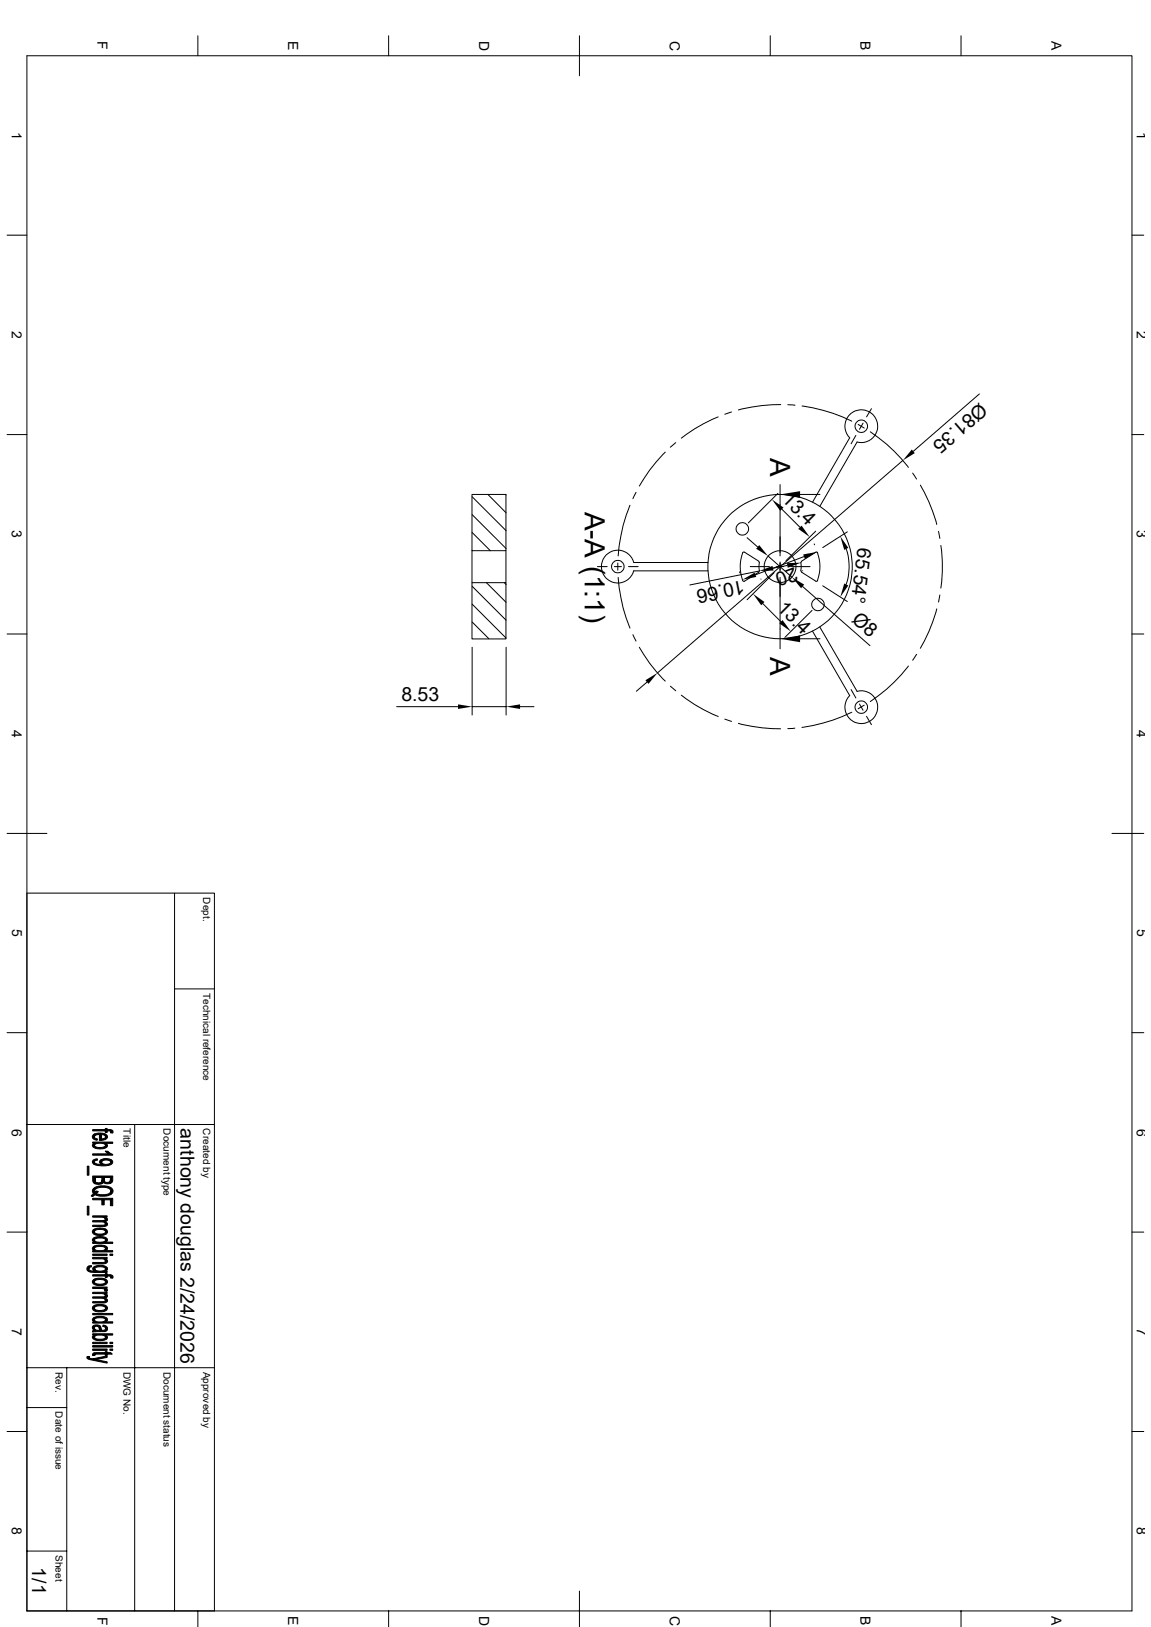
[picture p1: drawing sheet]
<svg xmlns="http://www.w3.org/2000/svg" width="297mm" height="420mm" viewBox="0 0 297 420" stroke-linecap="round" stroke-linejoin="round" font-family="sans-serif">
<g fill="none" stroke="#000" stroke-width=".26">
<path d="M6.9 14.4h285.2v401.4h-285.2zM51.1 9.2v5.2M100.3 9.2v5.2M149.5 9.2v10.4M198.8 9.2v5.2M248 9.2v5.2M1.8 60.7h5.1M292.1 60.7h3M1.8 112.2h5.1M171.7 116.7a41 41 0 0 0-6.7 8.8M174.4 114.3l-1.4 1.1M185.3 107.6a39.1 39.1 0 0 0-9.5 5.5"/>
<path d="M188.8 106.3l-1.8 .6M201.5 104.4a41.6 41.6 0 0 0-11 1.4M203.3 104.5l1.8 .1M207 104.8a42 42 0 0 1 12.8 3.9M220.9 112.4l-1.3 2.2M221.1 114.1a4.2 4.2 0 0 0 5.4-4.5 4.2 4.2 0 0 0-6.1-3.4 4.2 4.2 0 0 0-1.1 6.8l-9.6 16.6M221.1 114.1l-9.6 16.6M221.4 109.6l1.6 .9M222.7 109.2l-.9 1.6M224.6 111.5a40.5 40.5 0 0 1 9.8 9.1M224.9 105.5l-1.3 2.1M233 118.9l-63.3 54.8"/>
<path d="M252.7 101.7l-17 14.8M292.1 112.2h3M121.8 127.6h8.8v14.6h-8.8zM121.8 128.2l8.8 8.8M121.8 132.8l8.8 8.8M121.8 137.5l4.7 4.7M125.9 127.6l4.7 4.8M130.5 127.6l.1 .2M162.6 130.4a40.7 40.7 0 0 0-3.1 13.1M164.1 127.1l-.8 1.6M192.8 138.8l2.7 2.4M200.7 127.3l-7.6 7.7"/>
<path d="M201.3 125.1v18.4M201.8 131.4l4.6 4.7M206.5 127.6h5.1M210.5 137.1l-7.7 7.6M218.7 137.3l-6.4 4.1M235.5 122.1l1 1.6M237.5 125.2a40.4 40.4 0 0 1 4.2 10.2M242.2 137.2l.3 1.8M121.8 142.2v8.2M121.8 150.4h8.8v14.5h-8.8zM121.8 142.1l.1 .1M121.8 151.3l8.8 8.8"/>
<path d="M121.8 156l8.8 8.7M125.5 150.4l5.1 5.1M130.1 150.4l.5 .5M130.6 142.2v8.2M154.2 146.3h2.5M158.5 146.3h1.9M159.4 145.3v1.9M159.5 149.1a40.7 40.7 0 0 0 3.1 13M162.2 146.3h2.5M182.7 145.2h-19.2a4.2 4.2 0 0 0-6.5-2.4 4.2 4.2 0 0 0 0 6.9 4.2 4.2 0 0 0 6.5-2.4l19.2 .1M190.8 147.6l.1 .3M191.6 142.7a9.5 9.5 0 0 0 .3 7.4l3.9-2.4"/>
<path d="M191.6 142.7l.5-.2 3.7 2.4 .1 .3M193.6 146.3h4.9M195.9 147.4l-17.9 3.6M195.9 147.4l-.1 .3M196 145.2v2.1M196.3 149.5h.1M196.8 155.8l4.7 4.7M198.2 143.6l6.2 5.4M199.8 147.8l-7 7M200.4 146.3h1.8M201.3 149.1v18.4M201.3 145.1v2.4"/>
<path d="M203.2 146l-3.7 .7M204 146.3h5M206.6 145.2v2.1M206.7 147.4l.1 .3M206.8 147.7l3.7 2.3 .5-.1M207.1 151.4l17.4 15.3M207.1 147.3v.1M207.5 143.7l-12.6 4.7M209.5 157.6l-7 6.9M210.1 140.4l.1 .2M210.9 142.7a10.5 10.5 0 0 1 0 7.2M211 142.7l-.5-.2-3.7 2.4-.1 .3"/>
<path d="M212.3 151.2l6.4 4.1M218.4 141.7a14.1 14.1 0 0 1 0 9.1M241.7 157.2a40.8 40.8 0 0 1-4.2 10.1M242.5 153.6l-.3 1.8M242.8 140.8a37.6 37.6 0 0 1 0 11M1.8 163.7h5.1M121.8 160.6l4.4 4.3M121.8 167.1v17.5M130.6 167.1v17.5M163.3 163.8l.8 1.7M165 167.1a38.3 38.3 0 0 0 6.7 8.7M167 176.1l-2.8 2.3"/>
<path d="M173 177.1l1.4 1.2M175.8 179.5a38.3 38.3 0 0 0 9.5 5.5M206.5 164.9h5.1M209.7 162.9l9.6 16.6a4.2 4.2 0 0 0 1.1 6.9 4.2 4.2 0 0 0 6.1-3.4 4.2 4.2 0 0 0-5.4-4.5M211.5 161.8l9.6 16.6M219.6 178l1.3 2.2M234.4 171.9a40.5 40.5 0 0 1-9.8 9.2M236.5 168.9l-1 1.5M292.1 163.7h3M102.4 182.4h15.8M121.8 182.4h8.8M134.2 182.4h3.6"/>
<path d="M187 185.6l1.8 .6M190.5 186.7a42.1 42.1 0 0 0 10.9 1.4M205.1 188l-1.8 .1M219.8 183.9a41.7 41.7 0 0 1-12.9 3.8M221.8 181.7l.9 1.6M223 182l-1.6 1M223.6 184.9l1.3 2.2M1.8 215.1h10.3M286.9 215.1h8.2M6.9 230.5h48.4v185.3M45 230.5v185.3M45 255.3h10.3"/>
<path d="M1.8 266.6h5.1M292.1 266.6h3M6.9 290.3h48.4M34.8 290.3v125.5M1.8 318.1h5.1M292.1 318.1h3M6.9 353.1h48.4M17.2 353.1v62.7M1.8 369.5h5.1M6.9 363.3h10.3M292.1 369.5h3M6.9 400.4h10.3"/>
<path d="M51.1 415.8v4.1M100.3 415.8v4.1M149.5 410.7v9.2M198.8 415.8v4.1M248 415.8v4.1"/>
<circle cx="222.3" cy="110" r="1.61"/>
<circle cx="191.6" cy="136.5" r="1.61"/>
<circle cx="159.4" cy="146.3" r="1.61"/>
<circle cx="201.3" cy="146.3" r="18.6"/>
<circle cx="201.3" cy="146.3" r="4.1"/>
<circle cx="211.1" cy="156" r="1.61"/>
<circle cx="222.3" cy="182.5" r="1.61"/>
</g>
<g fill="#000" stroke="#000" stroke-width=".26">
<path d="M24.3 295.1l.1 .6z" fill-rule="evenodd"/>
<path d="M24 293l.3-.3 .1 .9 .7 .4v.3a.92 .92 0 0 1-1-.3 .92 .92 0 0 1-.1-1z" fill-rule="evenodd"/>
<path d="M24 299.5l1-.4 .2 .4-.7 .2-.2 .9a.68 .68 0 0 1-.3-1.1z" fill-rule="evenodd"/>
<path d="M24.3 292.7l1.1-.2 1.5 .1 .3 .2v.7l-.3-.5-.7-.1-.1 1.5h-.4v-1.5l-1 .1-.3 .5z" fill-rule="evenodd"/>
<path d="M26.2 292.9v1.1h.1l.8-.3 .1-.9a.77 .77 0 0 1 .5 .9 .77 .77 0 0 1-.9 .6l-.7 .1z" fill-rule="evenodd"/>
<path d="M24 295.3l.3-.2 .1 .6a2.11 2.11 0 0 0 2.5 .3l.3-.3v-.6a.64 .64 0 0 1 .5 .8 .64 .64 0 0 1-.7 .5l-1.3 .2a1.66 1.66 0 0 1-1.9-1z" fill-rule="evenodd"/>
<path d="M27.2 297.2h.6l.2 .2-.1 .5z" fill-rule="evenodd"/>
<path d="M23.9 291.6h3.3v-.3h.4v.3h1v.6l-.4-.3h-.6v.5h-.4v-.5h-3.3z" fill-rule="evenodd"/>
<path d="M26.1 299.3l.9-.2 1.2 .1 .4 .1v.7a1.44 1.44 0 0 0-2.4 0z" fill-rule="evenodd"/>
<path d="M23.9 294.8h5.2v.3h-1.9v.6a2.28 2.28 0 0 0-2.8-.2v-.4h-.5z" fill-rule="evenodd"/>
<path d="M23.9 297.9h4l.1-.5 1.1 .6v.2h-5.2z" fill-rule="evenodd"/>
<path d="M24.3 299.9a2.03 2.03 0 0 0 2.1 .7v-.3a1.77 1.77 0 0 0 2.2-.3v-.7a.75 .75 0 0 1 .5 .9 .75 .75 0 0 1-.9 .6l-1 .1h-2l-.9-.3z" fill-rule="evenodd"/>
<path d="M28.6 291.6l.5 .2v.7l-.6-.1z" fill-rule="evenodd"/>
<path d="M22.5 301h.4v2.4h-.4z" fill-rule="evenodd"/>
<path d="M22.5 311.4h.4v2.2h-.4z" fill-rule="evenodd"/>
<path d="M24 308.3l.2-.2-.2 .8-.5-.2z" fill-rule="evenodd"/>
<path d="M24.8 307.5l.6 .1-.6 .5z" fill-rule="evenodd"/>
<path d="M24.6 304v.7a.89 .89 0 0 0 .8 .7 .89 .89 0 0 0 .9-.8l-.1 1h-1.6z" fill-rule="evenodd"/>
<path d="M25.8 299.6l.3-.3 .3 1.3-.7-.4z" fill-rule="evenodd"/>
<path d="M23.9 315.1h2.5l.7-.2 .1 1-.4-.4-2.9-.1z" fill-rule="evenodd"/>
<path d="M24.3 317.3l.8-.3 1.6 .1 .5 .1v.8a2.04 2.04 0 0 0-2.6-.4l-.2 .4z" fill-rule="evenodd"/>
<path d="M27.1 314.2l.1 .5z" fill-rule="evenodd"/>
<path d="M23.9 313.9h3.7v.3h-.5v.3l-.8-.3h-2.4z" fill-rule="evenodd"/>
<path d="M27.3 314.2a.58 .58 0 0 1 .4 .7 .58 .58 0 0 1-.6 .4z" fill-rule="evenodd"/>
<path d="M23.9 316.3l3.1-.1 .2-.8a.62 .62 0 0 1 .5 .8 .62 .62 0 0 1-.8 .4h-3z" fill-rule="evenodd"/>
<path d="M24 317.5l.3-.2 .1 .7a2 2 0 0 0 2.6 .3l.2-.2v-.9a.81 .81 0 0 1 .5 1 .81 .81 0 0 1-.9 .6l-.9 .1a1.6 1.6 0 0 1-2.1-1z" fill-rule="evenodd"/>
<path d="M26.9 304v.6a.8 .8 0 0 0 .8 .6 .8 .8 0 0 0 .8-.7v1h-1.3l-.4-.1z" fill-rule="evenodd"/>
<path d="M24.4 307.5l.2 .3 .2-.3 .1 .6 1.6 .3a1.69 1.69 0 0 0 2.1-.9v.9l-1.5 .4h-1.3l-1.4-.4z" fill-rule="evenodd"/>
<path d="M23.9 303.6h5.2v1.2l-.6 .7v-1.5h-1.6l-.1 1.4-.1-.2-.4 .3v-1.5h-1.7l-.1 1.6-.5-.5z" fill-rule="evenodd"/>
<path d="M23.9 309.3h5.2v1.9h-.6v-1.5h-1.6v1.3h-.6v-1.3h-2.4z" fill-rule="evenodd"/>
<path d="M24.1 306.8l1.3-.6h2.2a1.36 1.36 0 0 1 1.5 1.6l-.5 .6v-.9a1.53 1.53 0 0 0-1.9-1h-.5a1.53 1.53 0 0 0-1.8 1v.9l-.2 .3v-.6a.88 .88 0 0 1-.1-1.3z" fill-rule="evenodd"/>
<path d="M22.9 326.8l.7-.1-.1 .4-.4 .1-.2 .3z" fill-rule="evenodd"/>
<path d="M23.9 339h5.2v.4h-5.2z" fill-rule="evenodd"/>
<path d="M24.1 319.6l.2-.2 .1 1.3a.58 .58 0 0 1-.5-.4 .58 .58 0 0 1 .2-.7z" fill-rule="evenodd"/>
<path d="M24.1 321.8l.2-.2 .1 1.2-.6-.4z" fill-rule="evenodd"/>
<path d="M22.6 327.1l.3-.3v.7a1.09 1.09 0 0 0 1.5 .6v.4a1.69 1.69 0 0 1-2-.9z" fill-rule="evenodd"/>
<path d="M24.3 330.2l1-.3 1.5 .1 .4 .2v.7a2.12 2.12 0 0 0-2.7-.3l-.1 .3z" fill-rule="evenodd"/>
<path d="M23.9 334.8l3.2-.2 .1 1-.1-.3-.5-.1-2.7-.1z" fill-rule="evenodd"/>
<path d="M24.3 337l1.1-.3 1.5 .1 .3 .2v.7a1.77 1.77 0 0 0-2.1-.6l-.5 .3-.2 .3z" fill-rule="evenodd"/>
<path d="M27.2 327.6v.5z" fill-rule="evenodd"/>
<path d="M27.1 324.9l.1 .6z" fill-rule="evenodd"/>
<path d="M27.1 333.9l.1 .5z" fill-rule="evenodd"/>
<path d="M23.9 324.6h3.7v.3h-.5v.3l-.6-.2h-2.6z" fill-rule="evenodd"/>
<path d="M24.5 327.6a1.98 1.98 0 0 0 2.3 .4l.4-.4v.5h.4v.4h-3.2z" fill-rule="evenodd"/>
<path d="M23.9 332.2h3.7v.4h-.5v.4l-.7-.4h-2.5z" fill-rule="evenodd"/>
<path d="M23.9 333.6h3.7v.3h-.5v.3l-.7-.3h-2.5z" fill-rule="evenodd"/>
<path d="M23.9 323.7h3.7v.4h-3.7z" fill-rule="evenodd"/>
<path d="M24.3 319.4l1.8-.2a1.37 1.37 0 0 1 1.6 1l-.5 .4v-.5a2.3 2.3 0 0 0-2.5-.4l-.3 .4z" fill-rule="evenodd"/>
<path d="M24.3 321.6l1.8-.2a1.31 1.31 0 0 1 1.6 .9l-.5 .5v-.5a2.3 2.3 0 0 0-2.5-.4l-.3 .4z" fill-rule="evenodd"/>
<path d="M23.9 325.9h2.9l.4-.3 .1-.6a.69 .69 0 0 1 .4 .9 .69 .69 0 0 1-.9 .3l-2.9 .1z" fill-rule="evenodd"/>
<path d="M24.1 327.1l1-.4 1-.1a1.43 1.43 0 0 1 1.6 1l-.5 .5v-.5a1.95 1.95 0 0 0-2.3-.5l-.4 .4-.1 1v-.4l-.5-.5z" fill-rule="evenodd"/>
<path d="M24.1 330.4l.2-.2 .1 .7a1.7 1.7 0 0 0 2.1 .5l.7-.3v-.9a.83 .83 0 0 1 .5 1 .83 .83 0 0 1-1 .6l-.5 .1a2.06 2.06 0 0 1-2.4-.9z" fill-rule="evenodd"/>
<path d="M27.1 332.6l.6 .3-.1 .5-.6-.2z" fill-rule="evenodd"/>
<path d="M27.3 333.9a.58 .58 0 0 1 .4 .7 .58 .58 0 0 1-.6 .5z" fill-rule="evenodd"/>
<path d="M23.9 336h2.9l.4-.3v-.6a.64 .64 0 0 1 .5 .8 .64 .64 0 0 1-.8 .4h-3z" fill-rule="evenodd"/>
<path d="M24 337.2l.3-.2 .1 .7a2.12 2.12 0 0 0 2.7 .2l.1-.9a.83 .83 0 0 1 .5 1 .83 .83 0 0 1-1 .5l-.5 .1a1.92 1.92 0 0 1-2.4-.9z" fill-rule="evenodd"/>
<path d="M23.9 329.1h3.3v-.3h.4v.3h1v.6l-.4-.3h-.6v.4h-.4v-.4h-3.3z" fill-rule="evenodd"/>
<path d="M28.4 323.7h.7v.4h-.7z" fill-rule="evenodd"/>
<path d="M23.9 320.7h.5v-.4a2.24 2.24 0 0 0 2.8-.2v.5h1.9v.4h-5.2z" fill-rule="evenodd"/>
<path d="M23.9 322.8h.5v-.3a2.5 2.5 0 0 0 2.8-.1v.4h1.9v.4h-5.2z" fill-rule="evenodd"/>
<path d="M28.6 329.1l.5 .2v.6h-.6z" fill-rule="evenodd"/>
<path d="M22.5 350.2l.6-.1-.1 .8-.5-.3z" fill-rule="evenodd"/>
<path d="M23.9 347.3h5.2v.4h-5.2z" fill-rule="evenodd"/>
<path d="M24.3 342.8l.1 .7z" fill-rule="evenodd"/>
<path d="M24.1 340.2l.2-.1 .1 1.1-.6-.5z" fill-rule="evenodd"/>
<path d="M24.3 344.7l.1 .4z" fill-rule="evenodd"/>
<path d="M24.1 349.3l.4-.1v.7h-.6z" fill-rule="evenodd"/>
<path d="M23.9 342.3a1.65 1.65 0 0 1 2 0l-.1 1.1a.96 .96 0 0 0-1.1-1l-.4 .2v.8l-.4-.5z" fill-rule="evenodd"/>
<path d="M26.6 342.1l.6 .1v.7l-.1-.3-.6-.2z" fill-rule="evenodd"/>
<path d="M23.9 350.8l3.7-.8v.4l-2.8 .5z" fill-rule="evenodd"/>
<path d="M23 350.4l.4 .3 4.2 .8v.4l-4.5-1z" fill-rule="evenodd"/>
<path d="M23.9 346.5h3.7v.3h-3.7z" fill-rule="evenodd"/>
<path d="M23.9 348.2h3.7v.4h-3.7z" fill-rule="evenodd"/>
<path d="M24.3 340.1l1.9-.3a1.1 1.1 0 0 1 1.5 1.1l-.5 .3v-.5a2.02 2.02 0 0 0-2.3-.5l-.5 .5z" fill-rule="evenodd"/>
<path d="M24.4 343l.5 .4h.9l.1-1.1 .1 .2a.72 .72 0 0 0 .3 .8 .72 .72 0 0 0 .8 0l.1-1.1a.84 .84 0 0 1 .5 1.1 .84 .84 0 0 1-1.2 .4l-2.6 .2v-.4h.5z" fill-rule="evenodd"/>
<path d="M24.1 344.8l.2-.1 .1 .4a1.85 1.85 0 0 0 2.1 .6l.6-.3 .1-.8a.68 .68 0 0 1 .5 .9 .68 .68 0 0 1-.8 .4l-1.2 .2a1.44 1.44 0 0 1-1.8-1.1z" fill-rule="evenodd"/>
<path d="M24.5 349.2h2.7v-.3h.4v.3h1l.4 .3h-1.4v.4h-.4v-.4h-2.6l-.1 .2z" fill-rule="evenodd"/>
<path d="M28.4 346.5h.7v.3h-.7z" fill-rule="evenodd"/>
<path d="M28.4 348.2h.7v.4h-.7z" fill-rule="evenodd"/>
<path d="M23.9 341.2h.5v-.3a2.5 2.5 0 0 0 2.8-.1v.4h1.9v.3h-5.2z" fill-rule="evenodd"/>
<path d="M23.9 344.3h5.2v.3h-1.9v.6a2.2 2.2 0 0 0-2.6-.4l-.2 .2v-.4h-.5z" fill-rule="evenodd"/>
</g>
<g fill="#000">
<path d="M235.3 116l.8 1-3.1 1.9zM199.2 128.9l3 2.1-.9 .9zM201.3 127.6l5.2-.8v1.7zM206 136.5l.8-.8 2.2 2.9zM191.6 149.6l3.1-1.8 .5 1.1zM195.9 140.7l2.3 2.9-3.1-2zM194.3 153.3l3 2.1-.9 .9zM195.9 147.4l3.4-1.3 .3 1.2zM203 145.4l3.7-.2-3.4 1.4zM204.4 149l3.1 1.9-.8 .9zM207.3 143.1l3.6-.6-3.2 1.8zM216.8 138.4l2.1 3-1.1 .5z"/>
<path d="M217.8 150.6l1.1 .5-2.1 3zM166.5 175.6l3.2-1.9-2.4 2.8zM201.1 160.9l.8-.8 2.2 2.9zM201.3 164.9l5.2-.9v1.8zM118.2 181.8l3.6 .6-3.6 .6zM130.6 182.4l3.6-.6v1.2z"/>
</g>
<g font-size="7.2">
<text x="198.8" y="118.2" transform="rotate(90 198.8 118.2)">A</text>
<text x="150.9" y="132" transform="rotate(90 150.9 132)">A-A (1:1)</text>
<text x="198.8" y="169.5" transform="rotate(90 198.8 169.5)">A</text>
</g>
<g font-size="5">
<text x="252.9" y="103.7" transform="rotate(139 252.9 103.7)">Ø81.35</text>
<text x="201.6" y="129.1" transform="rotate(45 201.6 129.1)">13.4</text>
<text x="221.4" y="141.1" transform="rotate(97 221.4 141.1)">65.54°</text>
<text x="191.8" y="149.8" transform="rotate(169 191.8 149.8)">10.66</text>
<text x="205" y="146.3" transform="rotate(159 205 146.3)">20</text>
<text x="200.3" y="157.1" transform="rotate(45 200.3 157.1)">13.4</text>
<text x="219.6" y="160.2" transform="rotate(41 219.6 160.2)">Ø8</text>
<text x="103.6" y="180.9">8.53</text>
<text x="46.6" y="291.3" transform="rotate(90 46.6 291.3)">anthony douglas 2/24/2026</text>
<text x="8.3" y="404.6" transform="rotate(90 8.3 404.6)">1/1</text>
</g>
<g font-size="3.6">
<text x="25.1" y="10.7" transform="rotate(90 25.1 10.7)">F</text>
<text x="74.4" y="10.6" transform="rotate(90 74.4 10.6)">E</text>
<text x="123.6" y="10.5" transform="rotate(90 123.6 10.5)">D</text>
<text x="172.8" y="10.5" transform="rotate(90 172.8 10.5)">C</text>
<text x="222.1" y="10.6" transform="rotate(90 222.1 10.6)">B</text>
<text x="271.3" y="10.6" transform="rotate(90 271.3 10.6)">A</text>
<text x="3.1" y="34" transform="rotate(90 3.1 34)">1</text>
<text x="293.4" y="34" transform="rotate(90 293.4 34)">1</text>
<text x="3.1" y="85.4" transform="rotate(90 3.1 85.4)">2</text>
<text x="293.4" y="85.4" transform="rotate(90 293.4 85.4)">2</text>
<text x="3.1" y="136.9" transform="rotate(90 3.1 136.9)">3</text>
<text x="293.4" y="136.9" transform="rotate(90 293.4 136.9)">3</text>
<text x="3.1" y="188.4" transform="rotate(90 3.1 188.4)">4</text>
<text x="293.4" y="188.4" transform="rotate(90 293.4 188.4)">4</text>
<text x="3.1" y="239.9" transform="rotate(90 3.1 239.9)">5</text>
<text x="293.4" y="239.9" transform="rotate(90 293.4 239.9)">5</text>
<text x="3.1" y="291.3" transform="rotate(90 3.1 291.3)">6</text>
<text x="293.4" y="291.3" transform="rotate(90 293.4 291.3)">6</text>
<text x="3.1" y="342.8" transform="rotate(90 3.1 342.8)">7</text>
<text x="293.4" y="342.8" transform="rotate(90 293.4 342.8)">7</text>
<text x="3.1" y="394.3" transform="rotate(90 3.1 394.3)">8</text>
<text x="293.4" y="394.3" transform="rotate(90 293.4 394.3)">8</text>
<text x="25.1" y="417.3" transform="rotate(90 25.1 417.3)">F</text>
<text x="74.4" y="417.2" transform="rotate(90 74.4 417.2)">E</text>
<text x="123.6" y="417.1" transform="rotate(90 123.6 417.1)">D</text>
<text x="172.8" y="417.1" transform="rotate(90 172.8 417.1)">C</text>
<text x="222.1" y="417.2" transform="rotate(90 222.1 417.2)">B</text>
<text x="271.3" y="417.2" transform="rotate(90 271.3 417.2)">A</text>
</g>
<g font-size="2.6">
<text x="52.5" y="231.6" transform="rotate(90 52.5 231.6)">Dept.</text>
<text x="52.5" y="256.3" transform="rotate(90 52.5 256.3)">Technical reference</text>
<text x="31.9" y="291.3" transform="rotate(90 31.9 291.3)">Title</text>
<text x="42.2" y="291.3" transform="rotate(90 42.2 291.3)">Document type</text>
<text x="52.5" y="291.3" transform="rotate(90 52.5 291.3)">Created by</text>
<text x="14.4" y="354.1" transform="rotate(90 14.4 354.1)">Rev.</text>
<text x="31.9" y="354.1" transform="rotate(90 31.9 354.1)">DWG No.</text>
<text x="42.2" y="354.1" transform="rotate(90 42.2 354.1)">Document status</text>
<text x="52.5" y="354.1" transform="rotate(90 52.5 354.1)">Approved by</text>
<text x="14.4" y="364.4" transform="rotate(90 14.4 364.4)">Date of issue</text>
<text x="14.4" y="401.4" transform="rotate(90 14.4 401.4)">Sheet</text>
</g>
</svg>
